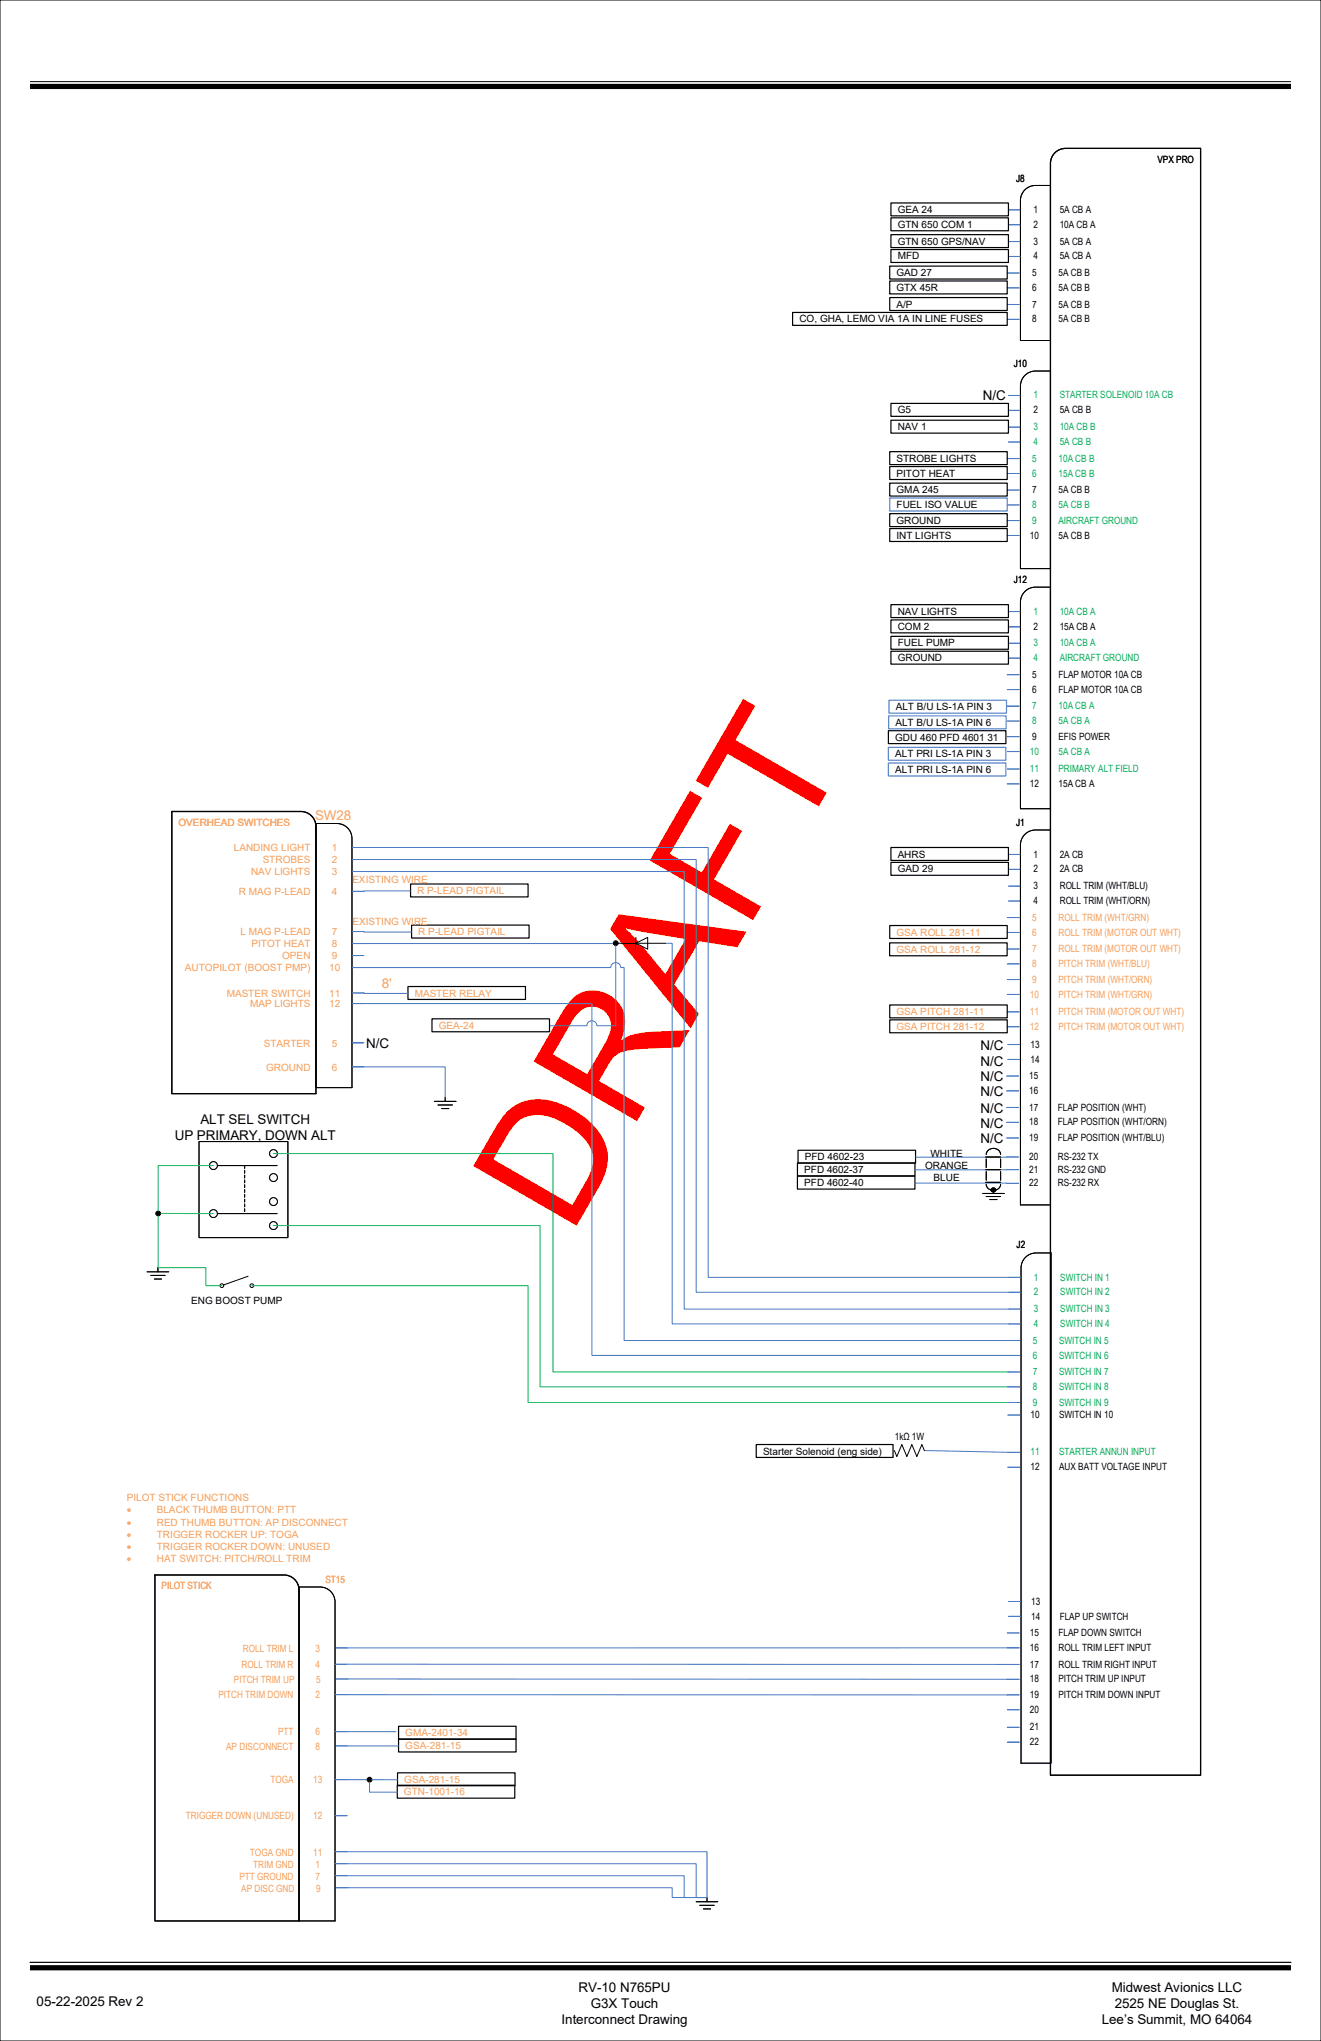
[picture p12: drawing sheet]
<svg xmlns="http://www.w3.org/2000/svg" width="279mm" height="432mm" viewBox="0 0 279 432" stroke-linecap="round" stroke-linejoin="round" font-family="sans-serif">
<path d="M6.3 17.3h266.7" fill="none" stroke="#000" stroke-width=".21"/>
<path d="M6.3 415.2h266.7" fill="none" stroke="#000" stroke-width=".25"/>
<path d="M6.3 18.3h266.7M6.3 416.3h266.7" fill="none" stroke="#000" stroke-width="1.1" stroke-linecap="butt"/>
<path d="M107.4 235a10.1 10.1 0 0 1 11.1-1.5 16.3 16.3 0 0 1 9.5 8.4 10 10 0 0 1-1.2 9l-4.8 8.4-21.9-12.6 4.3-7.5a18.2 18.2 0 0 1 3-4.2zM109.3 237.5l-1.9 2.5-3.1 5.3 16.8 9.6 2.7-4.6a8.5 8.5 0 0 0 1.5-6.3 11.9 11.9 0 0 0-6.6-6.7 8.5 8.5 0 0 0-8.6-.4zM121.2 211.1a6.7 6.7 0 0 1 7.4-.7 6.7 6.7 0 0 1 3.6 6.6l-.3 1.5-.6 1.6a11.2 11.2 0 0 1 6.4-1.8l8.2-.4-2.1 3.7-9 .4a7 7 0 0 0-5.3 2l-2.8 4.7 9.7 5.6-1.7 2.9-21.8-12.6 6-10.5 1.4-2zM122.2 214.4l-1.3 1.8-3.9 6.9 7.2 4.2 3.6-6.3a6.5 6.5 0 0 0 1.2-5.3 4 4 0 0 0-6.8-1.3zM130.8 193.4l27.1 3.7-1.9 3.3-8.1-1.3-5.3 9.2 5.2 6.2-1.7 3.1-17.1-21zM132.2 196.4l3 3 5.5 6.7 4.3-7.4-9-1.5zM145.9 167.3l2.6 1.5-6.8 11.8 6.7 4 6-10.3 2.5 1.5-5.9 10.2 10 5.8-1.7 2.9-21.9-12.6zM157.2 147.8l2.5 1.5-4.1 7.3 19.3 11.1-1.7 2.9-19.3-11.1-4.2 7.2-2.5-1.5z" fill="#f00"/>
<g fill="none" stroke="#000" stroke-width=".21">
<path d="M0 0h279.4v431.8h-279.4zM216.8 40.2a3.2 3.2 0 0 1 2.2-1h3.2v32.8h-6.4v-29.6a3.2 3.2 0 0 1 1-2.2zM216.8 79.4a3.2 3.2 0 0 1 2.2-.9h3.2v41.8h-6.4v-38.6a3.2 3.2 0 0 1 1-2.3zM216.8 125.1a3.2 3.2 0 0 1 2.2-.9h3.2v46.9h-6.4v-43.7a3.2 3.2 0 0 1 1-2.3zM66.8 174.2h4.5a3.2 3.2 0 0 1 3.1 3.2v52.7h-7.6zM216.8 176.5a3.2 3.2 0 0 1 2.2-.9h3.2v79.3h-6.4v-76.1a3.2 3.2 0 0 1 1-2.3zM91.9 233h4.5M92.6 233.8h3.1M93.4 234.5h1.5M94.2 232.1v.9M207.8 252.5h4.6M208.5 244.8h3.1"/>
<path d="M208.5 247.5h3.1M208.5 250.1h3.1M208.6 244.2a1.55 1.55 0 0 1 1.5-1.2 1.55 1.55 0 0 1 1.5 1.2M208.6 250.6a1.55 1.55 0 0 0 1.5 1.3 1.55 1.55 0 0 0 1.5-1.3M208.6 253.1h3M208.6 245.2v1.8M208.6 247.9v1.8M209.4 253.8h1.5M210.1 251.7v.8M211.6 245.2v1.8M211.6 247.9v1.8M216.9 266a3.2 3.2 0 0 1 2.2-.9h3.2v107.9h-6.3v-104.7a3.2 3.2 0 0 1 .9-2.3z"/>
<path d="M189.2 306.9l.5 1.2 1-2.5 1.1 2.5 1.1-2.5 1 2.5 1.1-2.5 .5 1.3M63.2 335.7h4.5a3.2 3.2 0 0 1 3.2 3.2v67.5h-7.7zM147.2 402.3h4.6M148 403.1h3.1M148.8 403.9h1.5M149.5 401.4v.9"/>
<circle cx="130.2" cy="199.5" r=".51"/>
<circle cx="210.1" cy="251.7" r=".47"/>
<circle cx="78.2" cy="376.5" r=".51"/>
</g>
<g fill="none" stroke="#000" stroke-width=".25">
<path d="M223.1 32.3a3.2 3.2 0 0 1 2.3-.9h28.5v344.2h-31.7v-341a3.2 3.2 0 0 1 .9-2.3zM188.2 56.3h24.8v2.7h-24.8zM188.2 59.4h24.8v2.8h-24.8zM188.4 42.9h24.9v2.8h-24.9zM188.4 46.1h24.9v2.7h-24.9zM188.4 49.6h24.9v2.8h-24.9zM188.4 52.8h24.9v2.7h-24.9zM167.6 66.1h45.4v2.7h-45.4zM188.2 63h24.8v2.7h-24.8zM188.2 95.6h24.8v2.7h-24.8zM188.2 98.7h24.8v2.7h-24.8zM188.4 85.3h24.9v2.8h-24.9z"/>
<path d="M188.4 88.9h24.9v2.7h-24.9zM188.2 102.2h24.8v2.7h-24.8zM188.2 108.7h24.8v2.7h-24.8zM188.2 111.8h24.8v2.8h-24.8zM188.4 127.9h24.9v2.8h-24.9zM188.4 134.6h24.9v2.8h-24.9zM188.4 137.8h24.9v2.7h-24.9zM187.9 154.6h24.9v2.7h-24.9zM36.3 171.7h27.3a3.2 3.2 0 0 1 3.2 3.2v56.5h-30.5zM188.4 179.3h24.9v2.7h-24.9zM86.8 187h24.9v2.8h-24.9zM87.1 195.7h24.8v2.8h-24.8z"/>
<path d="M188.2 199.5h24.8v2.7h-24.8zM188.2 195.8h24.8v2.7h-24.8zM188.4 182.4h24.9v2.8h-24.9zM86.3 208.7h24.8v2.7h-24.8zM91.4 215.5h24.8v2.8h-24.8zM188.2 212.6h24.8v2.7h-24.8zM188.2 215.8h24.8v2.7h-24.8zM168.7 248.8h24.8v2.8h-24.8zM168.7 246h24.8v2.8h-24.8zM168.8 243.4h24.8v2.7h-24.8zM159.9 305.6h29v2.7h-29zM32.8 333.2h27.3a3.2 3.2 0 0 1 3.1 3.2v70h-30.4z"/>
<path d="M84 377.7h24.9v2.7h-24.9zM84.1 375.1h24.8v2.7h-24.8zM84.3 367.9h24.8v2.8h-24.8z"/>
</g>
<g fill="none" stroke="#00f" stroke-width=".21">
<path d="M213 57.8h2.6M213.3 44.4h2.5M213.3 47.6h2.5M213.3 51.1h2.5M213.3 54.3h2.5M213 60.9h2.6M213 64.4h2.6M213 67.6h2.6M213 97h2.6M213.3 83.7h2.5M213.3 86.8h2.5M213.3 90.4h2.5"/>
<path d="M213.3 93.5h2.5M213 100.2h2.6M213 103.7h2.6M213 106.8h2.6M213 110.1h2.6M213 113.3h2.6M213.3 129.4h2.5M213.3 132.6h2.5M213.3 136.1h2.5M213.3 139.2h2.5M213 142.7h2.6M213 145.9h2.6"/>
<path d="M213 149.4h2.6M213 152.5h2.6M213 155.9h2.6M213 159h2.6M74.4 179.3h2.6M213 162.7h2.6M213 165.8h2.6M74.4 184.4h2.6M74.4 181.8h2.6M74.4 197.1h2.6M74.4 199.6h2.6M74.4 188.6h2.6"/>
<path d="M213 194.1h2.6M213 197.3h2.6M213.3 180.8h2.5M213.3 183.9h2.5M213.3 187.5h2.5M213.3 190.6h2.5M74.4 202.2h2.6M74.4 212.3h2.6M74.4 210.1h2.6M74.4 204.7h2.6M213 200.8h2.6M213 203.9h2.6"/>
<path d="M213 207.2h2.6M213 210.4h2.6M213 214.1h2.6M213 217.2h2.6M74.4 220.6h2.6M74.4 225.7h2.6M212.9 227.6h2.5M212.9 230.8h2.5M212.9 234.3h2.5M212.9 237.4h2.5M213.2 221h2.5M213.2 224.1h2.5"/>
<path d="M212.9 240.8h2.5M212.9 244.8h2.5M212.9 247.5h2.5M212.9 250.3h2.5M213.4 270.2h2.6M213.4 273.4h2.6M213.4 276.9h2.6M213.2 283.6h2.5M213.2 286.8h2.5M213.2 290.3h2.5M213.2 293.4h2.5M213.2 296.7h2.5"/>
<path d="M213.2 299.4h2.5M213.4 280.1h2.6M213.2 307.3h2.5M213.2 310.4h2.5M213.3 338.8h2.5M70.8 352.1h2.6M70.8 358.5h2.6M70.8 348.6h2.6M71 355.2h2.6M213 345.5h2.6M213 348.6h2.6M213 352.1h2.6"/>
<path d="M213 355.3h2.6M213 358.6h2.6M213.3 342h2.5M70.8 366.4h2.6M70.8 376.5h2.6M70.9 369.4h2.5M213 361.7h2.6M213 365.4h2.6M213 368.6h2.6M70.8 396.8h2.6M70.9 391.8h2.5M70.9 394.3h2.5"/>
<path d="M70.9 384.1h2.5M71 399.4h2.6"/>
</g>
<path d="M188.2 105.4h24.8v2.7h-24.8z" fill="none" stroke="#548bd4" stroke-width=".25"/>
<g fill="none" stroke="#4677bf" stroke-width=".21">
<path d="M77 179.3h72.8v90.9h63.6M77 181.8h70.2v91.6h66.2M77 184.4h67.7v92.5h68.7M77 197.1l10.1 .1M77 199.6h52.7M86.8 188.5l-9.8 .1M140.7 199.6h1.5v80.5h71.2M77 212.3h48.2v74.5h88M77 210.1l9.3 .1M77 204.7h52.2a1.06 1.06 0 0 1 1-1.1 1.06 1.06 0 0 1 1.1 1.1h.7v78.9h81.2M130.2 200.1v16.9h-4a1.06 1.06 0 0 0-1-1 1.06 1.06 0 0 0-1.1 1h-7.9M77 225.7h17.2v6.4"/>
<path d="M193.5 250.3h19.4M212.9 247.5h-19.4M212.9 244.8h-19.3M195.5 306.9l17.7 .4M73.4 358.5l139.6 .1M73.4 352.1h139.6M73.6 355.2l139.4 .1M213 348.6h-139.6M73.4 366.4h10.3M73.4 376.5h4.3M73.4 369.4h10.9M78.2 377v2.2h5.8"/>
<path d="M78.7 376.5h5.4M73.4 396.8h71.3v4.6h4.8M73.4 394.3h73.8v7.1h2.3M73.4 391.8h76.1v9.6M73.6 399.4h68.6v2h7.3"/>
</g>
<g fill="#000">
<circle cx="130.2" cy="199.5" r=".51"/>
<circle cx="210.1" cy="251.7" r=".47"/>
<circle cx="78.2" cy="376.5" r=".51"/>
</g>
<circle cx="57.8" cy="249.1" r=".83" fill="#fff"/>
<circle cx="57.8" cy="249.1" r=".83" fill="none" stroke="#000" stroke-width=".21"/>
<circle cx="57.8" cy="244.1" r=".83" fill="#fff"/>
<g fill="none" stroke="#000" stroke-width=".21">
<path d="M42.1 241.5h18.8v20.3h-18.8zM45.1 246.6h13.5"/>
<circle cx="57.8" cy="244.1" r=".83"/>
</g>
<path d="M51.7 246.6v10.1" fill="none" stroke="#000" stroke-width=".21" stroke-dasharray=".6 .4"/>
<circle cx="45.1" cy="246.6" r=".83" fill="#fff"/>
<circle cx="45.1" cy="246.6" r=".83" fill="none" stroke="#000" stroke-width=".21"/>
<circle cx="57.8" cy="259.3" r=".83" fill="#fff"/>
<circle cx="57.8" cy="259.3" r=".83" fill="none" stroke="#000" stroke-width=".21"/>
<circle cx="57.8" cy="254.2" r=".83" fill="#fff"/>
<g fill="none" stroke="#000" stroke-width=".21">
<path d="M45.1 256.8h13.5"/>
<circle cx="57.8" cy="254.2" r=".83"/>
</g>
<circle cx="45.1" cy="256.8" r=".83" fill="#fff"/>
<circle cx="45.1" cy="256.8" r=".83" fill="none" stroke="#000" stroke-width=".21"/>
<circle cx="57.8" cy="249.1" r=".83" fill="#fff"/>
<circle cx="57.8" cy="249.1" r=".83" fill="none" stroke="#000" stroke-width=".21"/>
<circle cx="57.8" cy="244.1" r=".83" fill="#fff"/>
<g fill="none" stroke="#000" stroke-width=".21">
<path d="M42.1 241.5h18.8v20.3h-18.8zM45.1 246.6h13.5"/>
<circle cx="57.8" cy="244.1" r=".83"/>
</g>
<path d="M51.7 246.6v10.1" fill="none" stroke="#000" stroke-width=".21" stroke-dasharray=".6 .4"/>
<circle cx="45.1" cy="246.6" r=".83" fill="#fff"/>
<circle cx="45.1" cy="246.6" r=".83" fill="none" stroke="#000" stroke-width=".21"/>
<circle cx="57.8" cy="259.3" r=".83" fill="#fff"/>
<circle cx="57.8" cy="259.3" r=".83" fill="none" stroke="#000" stroke-width=".21"/>
<circle cx="57.8" cy="254.2" r=".83" fill="#fff"/>
<g fill="none" stroke="#000" stroke-width=".21">
<path d="M45.1 256.8h13.5"/>
<circle cx="57.8" cy="254.2" r=".83"/>
</g>
<circle cx="45.1" cy="256.8" r=".83" fill="#fff"/>
<g fill="none" stroke="#000" stroke-width=".21">
<path d="M31.1 269.1h4.6M31.9 269.8h3M32.6 270.6h1.6M33.4 268.2v.9"/>
<circle cx="33.5" cy="256.7" r=".51"/>
<circle cx="45.1" cy="256.8" r=".83"/>
</g>
<path d="M33.5 257.2l-.1 11M34 256.7l11.1 .1M45.1 246.6h-11.6v9.6M57.8 244.1h59.2v46.2h96.2M57.8 259.3h56.4v34.1h99" fill="none" stroke="#00b050" stroke-width=".21"/>
<circle cx="33.5" cy="256.7" r=".51" fill="#000"/>
<path d="M187.9 158.1h24.8v2.7h-24.8zM187.9 151.5h24.9v2.7h-24.9zM188 148.1h24.9v2.8h-24.9zM187.9 161.4h24.9v2.8h-24.9z" fill="none" stroke="#548bd4" stroke-width=".25"/>
<path d="M52.9 272a.4 .4 0 0 0 .8 0 .4 .4 0 0 0-.8 0zM46.5 272a.4 .4 0 0 0 .8 0 .4 .4 0 0 0-.8 0z" fill-rule="evenodd" fill="#fff"/>
<g fill="none" stroke="#000" stroke-width=".21">
<path d="M52.5 270l-5.2 1.8"/>
<circle cx="46.9" cy="272" r=".4"/>
<circle cx="53.3" cy="272" r=".4"/>
</g>
<path d="M33.4 268.2h10.1v3.8h3.4M53.3 272h58.4v24.7h101.5" fill="none" stroke="#00b050" stroke-width=".21"/>
<path d="M84.3 365.2h24.8v2.7h-24.8z" fill="none" stroke="#000" stroke-width=".25"/>
<path d="M134.5 199.6l2.5-1.3v2.5z" fill="#fff"/>
<path d="M130.7 199.6h10M134.5 199.6l2.5-1.3v2.5zM134.5 198.3v2.5" fill="none" stroke="#000" stroke-width=".21"/>
<path d="M188.4 131.2h24.9v2.7h-24.9z" fill="none" stroke="#000" stroke-width=".25"/>
<g font-size="2.8">
<text x="207.9" y="84.7">N/C</text>
<text x="77.5" y="221.8">N/C</text>
<text x="207.4" y="225.5">N/C</text>
<text x="207.4" y="222.2">N/C</text>
<text x="207.4" y="228.7">N/C</text>
<text x="207.4" y="231.9">N/C</text>
<text x="42.4" y="237.9">ALT SEL SWITCH</text>
<text x="207.4" y="235.4">N/C</text>
<text x="207.4" y="238.6">N/C</text>
<text x="37" y="241.3">UP PRIMARY, DOWN ALT</text>
<text x="207.4" y="241.8">N/C</text>
<text x="7.7" y="424.3">05-22-2025 Rev 2</text>
<text x="122.4" y="421.4">RV-10 N765PU</text>
<text x="125" y="424.8">G3X Touch</text>
<text x="235.2" y="421.4">Midwest Avionics LLC</text>
<text x="235.8" y="424.8">2525 NE Douglas St.</text>
<text x="118.8" y="428.2">Interconnect Drawing</text>
<text x="233" y="428.2">Lee’s Summit, MO 64064</text>
</g>
<g font-size="2.8" fill="#f59d56">
<text x="66.7" y="173.5">SW28</text>
<text x="80.7" y="209.1">8'</text>
</g>
<g font-size="2.1">
<text x="244.8" y="34.4">VPX PRO</text>
<text x="214.9" y="38.5">J8</text>
<text x="189.9" y="45">GEA 24</text>
<text x="218.6" y="45">1</text>
<text x="224.1" y="45">5A CB A</text>
<text x="189.9" y="48.2">GTN 650 COM 1</text>
<text x="189.9" y="51.7">GTN 650 GPS/NAV</text>
<text x="218.6" y="48.2">2</text>
<text x="218.6" y="51.7">3</text>
<text x="224.1" y="48.2">10A CB A</text>
<text x="224.1" y="51.7">5A CB A</text>
<text x="189.6" y="58.4">GAD 27</text>
<text x="189.9" y="54.9">MFD</text>
<text x="218.3" y="58.4">5</text>
<text x="218.6" y="54.9">4</text>
<text x="223.9" y="58.4">5A CB B</text>
<text x="224.1" y="54.9">5A CB A</text>
<text x="189.6" y="61.6">GTX 45R</text>
<text x="189.6" y="65.1">A/P</text>
<text x="218.3" y="61.6">6</text>
<text x="218.3" y="65.1">7</text>
<text x="223.9" y="61.6">5A CB B</text>
<text x="223.9" y="65.1">5A CB B</text>
<text x="169.1" y="68.2">CO, GHA, LEMO VIA 1A IN LINE FUSES</text>
<text x="218.3" y="68.2">8</text>
<text x="223.9" y="68.2">5A CB B</text>
<text x="214.4" y="77.7">J10</text>
<text x="189.9" y="87.5">G5</text>
<text x="218.6" y="87.5">2</text>
<text x="224.1" y="87.5">5A CB B</text>
<text x="189.9" y="91">NAV 1</text>
<text x="189.6" y="97.7">STROBE LIGHTS</text>
<text x="189.6" y="100.8">PITOT HEAT</text>
<text x="189.6" y="104.3">GMA 245</text>
<text x="189.6" y="107.5">FUEL ISO VALUE</text>
<text x="218.3" y="104.3">7</text>
<text x="223.9" y="104.3">5A CB B</text>
<text x="189.6" y="110.8">GROUND</text>
<text x="189.6" y="113.9">INT LIGHTS</text>
<text x="217.8" y="113.9">10</text>
<text x="223.9" y="113.9">5A CB B</text>
<text x="214.4" y="123.4">J12</text>
<text x="189.9" y="130">NAV LIGHTS</text>
<text x="189.9" y="136.7">FUEL PUMP</text>
<text x="189.9" y="133.3">COM 2</text>
<text x="218.6" y="133.3">2</text>
<text x="224.1" y="133.3">15A CB A</text>
<text x="189.9" y="139.9">GROUND</text>
<text x="218.3" y="143.4">5</text>
<text x="223.9" y="143.4">FLAP MOTOR 10A CB</text>
<text x="218.3" y="146.5">6</text>
<text x="223.9" y="146.5">FLAP MOTOR 10A CB</text>
<text x="189.4" y="153.6">ALT B/U LS-1A PIN 6</text>
<text x="189.5" y="150.3">ALT B/U LS-1A PIN 3</text>
<text x="189.3" y="160.2">ALT PRI LS-1A PIN 3</text>
<text x="189.3" y="156.7">GDU 460 PFD 4601 31</text>
<text x="218.3" y="156.5">9</text>
<text x="223.9" y="156.5">EFIS POWER</text>
<text x="189.3" y="163.5">ALT PRI LS-1A PIN 6</text>
<text x="217.8" y="166.5">12</text>
<text x="223.9" y="166.5">15A CB A</text>
<text x="214.9" y="174.7">J1</text>
<text x="189.9" y="181.4">AHRS</text>
<text x="189.9" y="184.6">GAD 29</text>
<text x="218.6" y="181.4">1</text>
<text x="218.6" y="184.6">2</text>
<text x="224.1" y="181.4">2A CB</text>
<text x="224.1" y="184.6">2A CB</text>
<text x="218.6" y="188.1">3</text>
<text x="218.6" y="191.3">4</text>
<text x="224.1" y="188.1">ROLL TRIM (WHT/BLU)</text>
<text x="224.1" y="191.3">ROLL TRIM (WHT/ORN)</text>
<text x="218" y="221.7">13</text>
<text x="218" y="224.8">14</text>
<text x="217.7" y="228.3">15</text>
<text x="217.7" y="231.5">16</text>
<text x="217.7" y="235">17</text>
<text x="217.7" y="238.1">18</text>
<text x="223.7" y="235">FLAP POSITION (WHT)</text>
<text x="223.7" y="238.1">FLAP POSITION (WHT/ORN)</text>
<text x="170.2" y="245.5">PFD 4602-23</text>
<text x="196.8" y="244.7">WHITE</text>
<text x="217.7" y="241.4">19</text>
<text x="217.7" y="245.4">20</text>
<text x="223.7" y="241.4">FLAP POSITION (WHT/BLU)</text>
<text x="223.7" y="245.4">RS-232 TX</text>
<text x="170.1" y="251">PFD 4602-40</text>
<text x="170.1" y="248.2">PFD 4602-37</text>
<text x="195.6" y="247.3">ORANGE</text>
<text x="197.5" y="249.8">BLUE</text>
<text x="217.7" y="248.1">21</text>
<text x="217.7" y="251">22</text>
<text x="223.7" y="248.1">RS-232 GND</text>
<text x="223.7" y="251">RS-232 RX</text>
<text x="215" y="264.1">J2</text>
<text x="40.5" y="275.9">ENG BOOST PUMP</text>
<text x="189.2" y="304.6">1kΩ 1W</text>
<text x="218" y="300">10</text>
<text x="224" y="300">SWITCH IN 10</text>
<text x="161.4" y="307.7">Starter Solenoid (eng side)</text>
<text x="218" y="311.1">12</text>
<text x="224" y="311.1">AUX BATT VOLTAGE INPUT</text>
<text x="218.1" y="339.5">13</text>
<text x="217.8" y="346.1">15</text>
<text x="218.1" y="342.6">14</text>
<text x="223.9" y="346.1">FLAP DOWN SWITCH</text>
<text x="224.1" y="342.6">FLAP UP SWITCH</text>
<text x="217.8" y="349.3">16</text>
<text x="217.8" y="352.8">17</text>
<text x="223.9" y="349.3">ROLL TRIM LEFT INPUT</text>
<text x="223.9" y="352.8">ROLL TRIM RIGHT INPUT</text>
<text x="217.8" y="355.9">18</text>
<text x="217.8" y="359.3">19</text>
<text x="223.9" y="355.9">PITCH TRIM UP INPUT</text>
<text x="223.9" y="359.3">PITCH TRIM DOWN INPUT</text>
<text x="217.8" y="362.4">20</text>
<text x="217.8" y="366.1">21</text>
<text x="217.8" y="369.2">22</text>
</g>
<g font-size="2.1" fill="#00b050">
<text x="218.6" y="84.3">1</text>
<text x="224.1" y="84.3">STARTER SOLENOID 10A CB</text>
<text x="218.6" y="91">3</text>
<text x="218.6" y="94.2">4</text>
<text x="224.1" y="91">10A CB B</text>
<text x="224.1" y="94.2">5A CB B</text>
<text x="218.3" y="97.7">5</text>
<text x="218.3" y="100.8">6</text>
<text x="223.9" y="97.7">10A CB B</text>
<text x="223.9" y="100.8">15A CB B</text>
<text x="218.3" y="107.5">8</text>
<text x="223.9" y="107.5">5A CB B</text>
<text x="218.3" y="110.8">9</text>
<text x="223.9" y="110.8">AIRCRAFT GROUND</text>
<text x="218.6" y="130">1</text>
<text x="224.1" y="130">10A CB A</text>
<text x="218.6" y="136.7">3</text>
<text x="224.1" y="136.7">10A CB A</text>
<text x="218.6" y="139.9">4</text>
<text x="224.1" y="139.9">AIRCRAFT GROUND</text>
<text x="218.3" y="150">7</text>
<text x="218.3" y="153.2">8</text>
<text x="223.9" y="150">10A CB A</text>
<text x="223.9" y="153.2">5A CB A</text>
<text x="217.8" y="159.7">10</text>
<text x="223.9" y="159.7">5A CB A</text>
<text x="217.8" y="163.3">11</text>
<text x="223.9" y="163.3">PRIMARY ALT FIELD</text>
<text x="218.7" y="270.9">1</text>
<text x="218.7" y="274.1">2</text>
<text x="224.3" y="270.9">SWITCH IN 1</text>
<text x="224.3" y="274.1">SWITCH IN 2</text>
<text x="218.7" y="277.6">3</text>
<text x="218.7" y="280.8">4</text>
<text x="224.3" y="277.6">SWITCH IN 3</text>
<text x="224.3" y="280.8">SWITCH IN 4</text>
<text x="218.4" y="284.3">5</text>
<text x="218.4" y="287.4">6</text>
<text x="224" y="284.3">SWITCH IN 5</text>
<text x="224" y="287.4">SWITCH IN 6</text>
<text x="218.4" y="290.9">7</text>
<text x="224" y="290.9">SWITCH IN 7</text>
<text x="218.4" y="294.1">8</text>
<text x="218.4" y="297.4">9</text>
<text x="224" y="294.1">SWITCH IN 8</text>
<text x="224" y="297.4">SWITCH IN 9</text>
<text x="218" y="307.9">11</text>
<text x="224" y="307.9">STARTER ANNUN INPUT</text>
</g>
<g font-size="2.1" fill="#f59d56">
<text x="37.8" y="174.7">OVERHEAD SWITCHES</text>
<text x="49.5" y="180.1">LANDING LIGHT</text>
<text x="53.1" y="185.2">NAV LIGHTS</text>
<text x="55.6" y="182.6">STROBES</text>
<text x="70.2" y="185.2">3</text>
<text x="70.2" y="182.6">2</text>
<text x="70.2" y="180.1">1</text>
<text x="50.5" y="189.4">R MAG P-LEAD</text>
<text x="70.2" y="189.4">4</text>
<text x="74.5" y="186.8">EXISTING WIRE</text>
<text x="88.3" y="189.1">R P-LEAD PIGTAIL</text>
<text x="50.9" y="197.9">L MAG P-LEAD</text>
<text x="70.2" y="197.9">7</text>
<text x="74.5" y="195.7">EXISTING WIRE</text>
<text x="88.5" y="197.8">R P-LEAD PIGTAIL</text>
<text x="189.6" y="197.9">GSA ROLL 281-11</text>
<text x="218.3" y="194.8">5</text>
<text x="218.3" y="197.9">6</text>
<text x="223.9" y="194.8">ROLL TRIM (WHT/GRN)</text>
<text x="223.9" y="197.9">ROLL TRIM (MOTOR OUT WHT)</text>
<text x="53.2" y="200.4">PITOT HEAT</text>
<text x="59.7" y="202.9">OPEN</text>
<text x="70.2" y="200.4">8</text>
<text x="70.2" y="202.9">9</text>
<text x="189.6" y="201.6">GSA ROLL 281-12</text>
<text x="218.3" y="201.4">7</text>
<text x="223.9" y="201.4">ROLL TRIM (MOTOR OUT WHT)</text>
<text x="39.1" y="205.5">AUTOPILOT (BOOST PMP)</text>
<text x="69.6" y="205.5">10</text>
<text x="218.3" y="204.6">8</text>
<text x="218.3" y="207.9">9</text>
<text x="223.9" y="204.6">PITCH TRIM (WHT/BLU)</text>
<text x="223.9" y="207.9">PITCH TRIM (WHT/ORN)</text>
<text x="47.9" y="210.9">MASTER SWITCH</text>
<text x="52.9" y="213.1">MAP LIGHTS</text>
<text x="69.6" y="213.1">12</text>
<text x="69.6" y="210.9">11</text>
<text x="87.7" y="210.8">MASTER RELAY</text>
<text x="189.6" y="214.7">GSA PITCH 281-11</text>
<text x="217.8" y="211">10</text>
<text x="217.8" y="214.7">11</text>
<text x="223.9" y="211">PITCH TRIM (WHT/GRN)</text>
<text x="223.9" y="214.7">PITCH TRIM (MOTOR OUT WHT)</text>
<text x="55.8" y="221.4">STARTER</text>
<text x="70.2" y="221.4">5</text>
<text x="92.8" y="217.7">GEA-24</text>
<text x="189.6" y="217.9">GSA PITCH 281-12</text>
<text x="217.8" y="217.9">12</text>
<text x="223.9" y="217.9">PITCH TRIM (MOTOR OUT WHT)</text>
<text x="56.3" y="226.5">GROUND</text>
<text x="70.2" y="226.5">6</text>
<text x="26.8" y="317.6">PILOT STICK FUNCTIONS</text>
<text x="26.8" y="320.2">•</text>
<text x="26.8" y="322.7">•</text>
<text x="33.2" y="320.2">BLACK THUMB BUTTON: PTT</text>
<text x="33.2" y="322.7">RED THUMB BUTTON: AP DISCONNECT</text>
<text x="26.8" y="325.3">•</text>
<text x="26.8" y="327.9">•</text>
<text x="33.2" y="325.3">TRIGGER ROCKER UP: TOGA</text>
<text x="33.2" y="327.9">TRIGGER ROCKER DOWN: UNUSED</text>
<text x="26.8" y="330.5">•</text>
<text x="33.2" y="330.5">HAT SWITCH: PITCH/ROLL TRIM</text>
<text x="68.9" y="334.9">ST15</text>
<text x="34.2" y="336.2">PILOT STICK</text>
<text x="51.1" y="352.9">ROLL TRIM R</text>
<text x="51.4" y="349.4">ROLL TRIM L</text>
<text x="66.7" y="352.9">4</text>
<text x="66.7" y="349.4">3</text>
<text x="46.2" y="359.3">PITCH TRIM DOWN</text>
<text x="49.5" y="356">PITCH TRIM UP</text>
<text x="66.7" y="359.3">2</text>
<text x="66.9" y="356">5</text>
<text x="47.9" y="370.2">AP DISCONNECT</text>
<text x="58.8" y="367.2">PTT</text>
<text x="66.7" y="367.2">6</text>
<text x="66.7" y="370.2">8</text>
<text x="85.7" y="370.1">GSA-281-15</text>
<text x="85.7" y="367.4">GMA-2401-34</text>
<text x="57.2" y="377.3">TOGA</text>
<text x="66.2" y="377.3">13</text>
<text x="85.5" y="377.2">GSA-281-15</text>
<text x="85.4" y="379.8">GTN-1001-16</text>
<text x="39.3" y="384.9">TRIGGER DOWN (UNUSED)</text>
<text x="66.3" y="384.9">12</text>
<text x="52.9" y="392.6">TOGA GND</text>
<text x="53.5" y="395.1">TRIM GND</text>
<text x="66.2" y="392.6">11</text>
<text x="66.7" y="395.1">1</text>
<text x="50.6" y="397.6">PTT GROUND</text>
<text x="51" y="400.2">AP DISC GND</text>
<text x="66.7" y="397.6">7</text>
<text x="66.9" y="400.2">9</text>
</g>
</svg>
